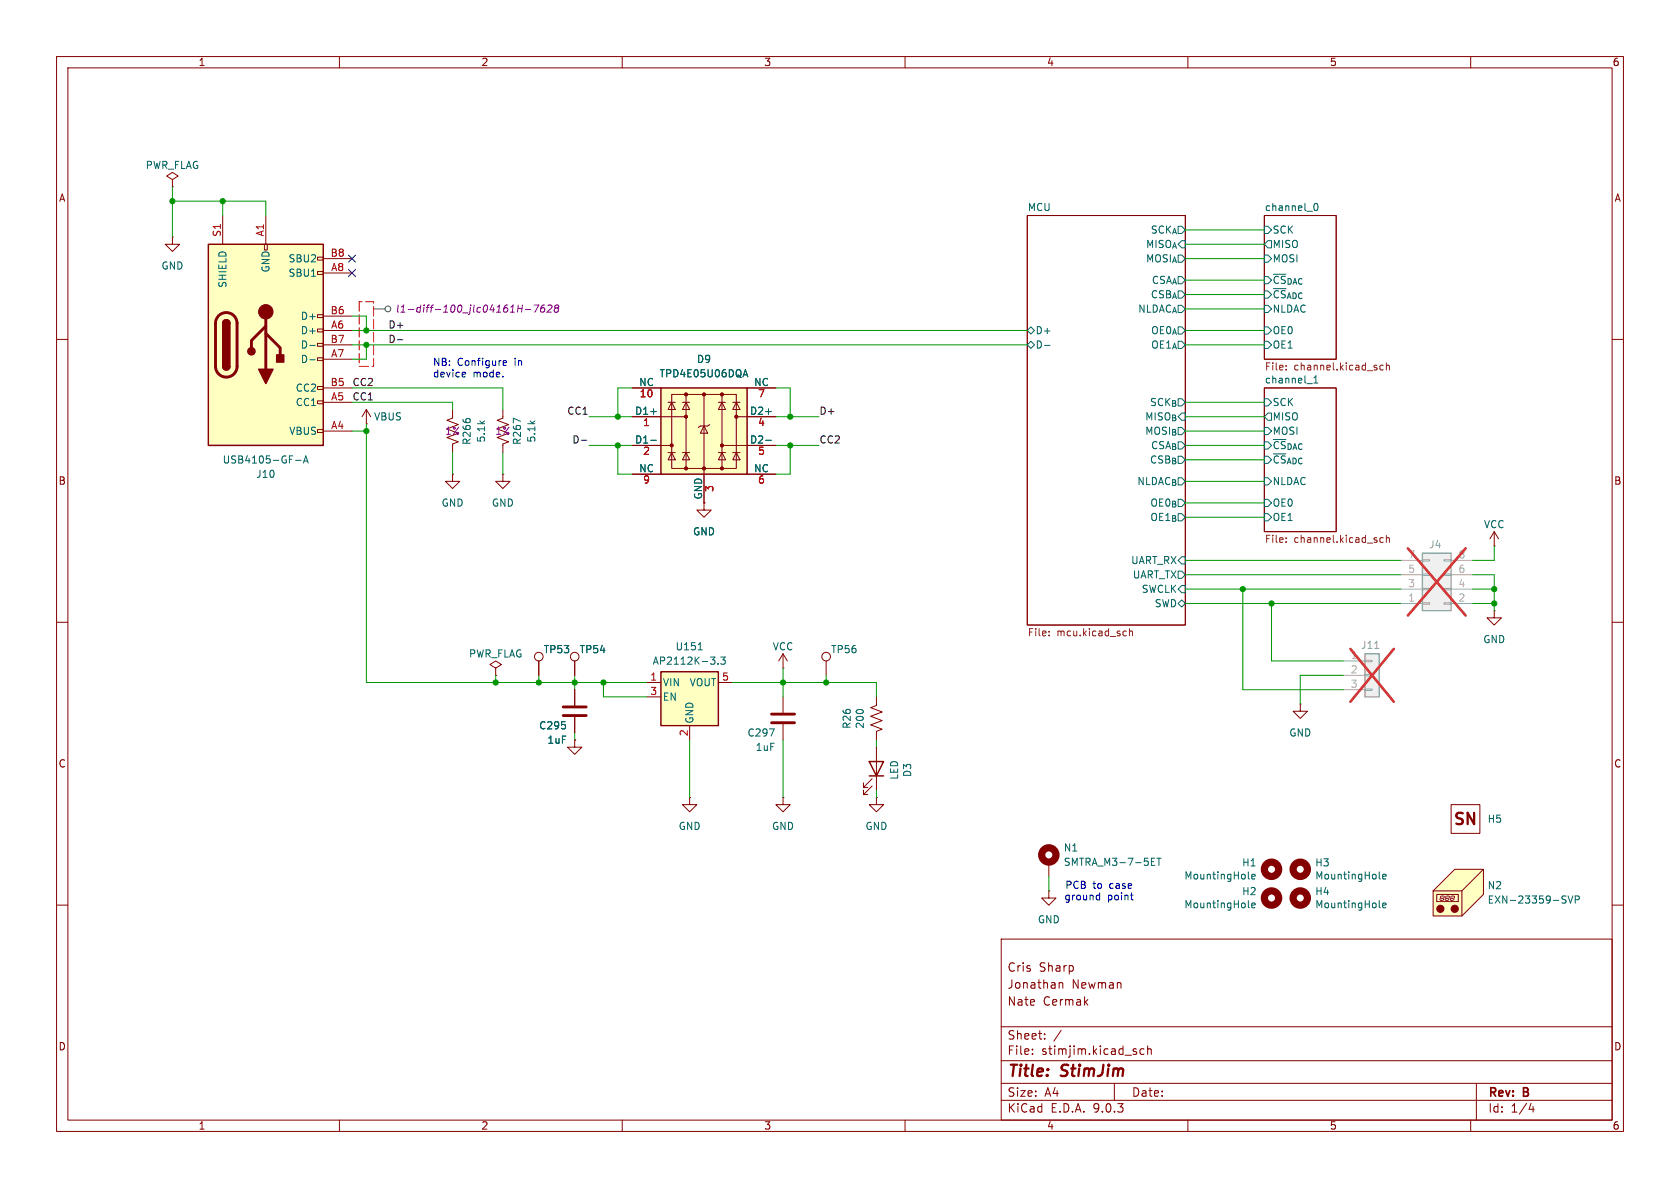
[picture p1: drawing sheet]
<svg xmlns="http://www.w3.org/2000/svg" width="297mm" height="210mm" viewBox="0 0 297 210" stroke-linecap="round" stroke-linejoin="round" font-family="sans-serif">
<g fill="none" stroke="#840000" stroke-width=".18">
<path d="M10 10h277v190h-277zM12 12h273v186h-273zM60 10v2M110 10v2M160 10v2M210 10v2M260 10v2M181.6 38.1h27.9v72.4h-27.9zM223.5 38.1h12.7v25.4h-12.7zM10 60h2M64.8 74.9h.1M64.8 72.4l-.8 1.3"/>
<path d="M64.8 72.4l.7 1.3M64.8 72.4v2.5M80 72.4v1.5l-1 .4 2 .8-1 .3M80 77l-1 .3 2 .8-1 .4v1.5M223.5 68.6h12.7v25.4h-12.7zM285 60h2M88.9 83.8v1.3h-1.3l1.3 1.3 1.3-1.3h-1.3M88.9 83.8h.1M10 110h2M87.6 118.1l1-.6-1-.7-1 .7 1 .6v1.3M87.6 119.4h.1M138.4 118.1h.1"/>
<path d="M138.4 115.6l.8 1.2M138.4 115.6l-.7 1.2M138.4 115.6v2.5M146 116.8v2.6M285 110h2M10 160h2M177 166h108v32h-108zM187.2 173.7v1M187.2 173.8l.3-.1 .3 .1 .1 .9M285 160h2M60 198v2M110 198v2"/>
<path d="M160 198v2M177 194.5h108M177 191.5h108M177 187.5h108M177 181.5h108M182.5 186.3v.1M182.5 185.5v.1M184.7 183.6v.1M184.7 182.8v.1M187.6 182.1l-1.3 2M197 191.5v3M202.2 185.5l-.4-.1-.3 .3v.4l.2 .2h.5"/>
<path d="M202.9 185.5l.2-.1 .4 .1v.9M202.9 184.9v1.5M210 198v2M260 198v2M261 191.5v6.5M270.7 195l-.4 1.1h.9M271 195.6v1"/>
<circle cx="146" cy="116.1" r=".76"/>
</g>
<g fill="none" stroke="#006464" stroke-width=".18">
<path d="M232.4 36.1l.2-.1a.68 .68 0 0 1 .4 .6 .68 .68 0 0 1-.4 .6l-.2-.1-.1-.4zM181.6 58.4l.6-.6 .7 .6-.7 .7zM223.5 57.8h.7l.6 .6-.6 .7h-.7zM223.5 40h.7l.6 .6-.6 .7h-.7zM223.5 45.1h.7l.6 .6-.6 .7h-.7zM223.5 54h.7l.6 .6-.6 .6h-.7zM223.5 51.4h.7l.6 .7-.6 .6h-.7zM223.5 48.9h.7l.6 .6-.6 .7h-.7zM224.2 42.5h.6v1.3h-.6l-.7-.6zM181.6 61l.6-.7 .7 .7-.7 .6zM184.7 61.1h.9M223.5 60.3h.7l.6 .7-.6 .6h-.7z"/>
<path d="M223.5 70.5h.7l.6 .6-.6 .7h-.7zM223.5 75.6h.7l.6 .6-.6 .6h-.7zM223.5 78.1h.7l.6 .6-.6 .7h-.7zM224.2 73h.6v1.3h-.6l-.7-.6zM231.1 67.8h.9M232.3 67.7h.7M232.5 66.6l-.2 .2M232.6 66.4v1.3M208.9 98.4h.6v1.3h-.6l-.6-.6zM223.5 88.3h.7l.6 .6-.6 .6h-.7zM223.5 90.8h.7l.6 .6-.6 .7h-.7zM223.5 84.5h.7l.6 .6-.6 .6h-.7z"/>
<path d="M223.5 80.6h.7l.6 .7-.6 .6h-.7zM208.3 106.7l.6-.7 .6 .7-.6 .6zM208.3 101h.6l.6 .6-.6 .6h-.6zM208.9 103.5h.6v1.3h-.6l-.6-.7z"/>
</g>
<g fill="none" stroke="#725600" stroke-width=".18">
<path d="M227.4 65.3v.1M227.4 64.6v.1M244.5 64.6h-.3l-.3 .2 .2 .5h.4M245.1 64.7l.2-.1h.3v.8M245.1 64.1v1.3M227.4 95.1v.1M227.4 95.8v.1M244.5 95.1l-.3-.1-.3 .3 .2 .5h.4M245.1 94.6v1.3M245.1 95.2l.2-.2 .3 .1v.8M185.5 112.3v.1M185.5 111.6v.1"/>
<path d="M199 111.6h.1M199.1 112.3l-.1 .1M199.7 111.1v1.3M199.7 111.7l.2-.1h.3v.8"/>
</g>
<path d="M116.8 118.7h10.2v9.6h-10.2z" fill="#ffffc2"/>
<path d="M116.8 118.7h10.2v9.6h-10.2z" fill="none" stroke="#840000" stroke-width=".25"/>
<g fill="none" stroke="#840000" stroke-width=".18">
<path d="M88.9 72.4v1.5l-1 .4 2 .8-1 .3M88.9 77l-1 .3 2 .8-1 .4v1.5M80 83.8v1.3h-1.3l1.3 1.3 1.3-1.3h-1.3M80 83.8h.1M95.2 116.8v2.6M114.3 120.7h2.5M114.3 123.2h2.5M121.9 128.3v2.5M127 120.7h2.5M185.4 152.4v2.5"/>
<circle cx="95.2" cy="116.1" r=".76"/>
</g>
<g fill="none" stroke="#006464" stroke-width=".18">
<path d="M92 74.5l-1.3-.6v.9M123.4 114.9h.8M125.6 116.1h.8l-.4 .5M126.3 116.8v.5M126.9 117.3v.1M127.4 116.1h.8l-.4 .5 .3 .2v.5l-.1 .1-.6-.1M203.6 152.3h.4M203.6 153h.6M203.6 151.7h.6M204.5 151.7h.7M204.9 151.7v1.3M220.7 155.2l.2 .2"/>
<path d="M221.3 155l.6-.2-.1-.2-.3-.1-.2 .2 .1 .6h.4M243.8 155.2l.2 .2M244.4 155l.6-.2v-.2l-.4-.1-.2 .2 .1 .6h.5M220.7 160.3l.2 .2M221.3 160l.6-.1-.1-.2-.3-.1-.2 .2 .1 .6h.4M243.8 160.3l.2 .2M244.4 160l.6-.1v-.2l-.4-.1-.2 .2 .1 .6h.5"/>
</g>
<g fill="none" stroke="#840000" stroke-width="1.3">
<circle cx="185.4" cy="151.1" r="1.27"/>
<circle cx="224.8" cy="153.7" r="1.27"/>
<circle cx="224.8" cy="158.7" r="1.27"/>
<circle cx="229.9" cy="153.7" r="1.27"/>
<circle cx="229.9" cy="158.7" r="1.27"/>
</g>
<path d="M36.8 43.2h20.3v35.5h-20.3z" fill="#ffffc2"/>
<g fill="none" stroke="#840000" stroke-width=".18">
<path d="M30.5 31.8l1-.7-1-.6-1 .6 1 .7v1.2M30.5 33h.1M39.4 38.1v5.1M47 38.1v5.1M30.5 41.9v1.3h-1.3l1.3 1.3 1.2-1.3h-1.2M30.5 41.9h.1M46.7 43.2h.5v1h-.5zM56.1 58.2h1v.5h-1zM56.1 55.6h1v.5h-1zM56.1 48h1v.5h-1zM56.1 45.5h1v.5h-1zM57.1 58.4h5.1"/>
<path d="M57.1 55.9h5.1M57.1 48.3h5.1M57.1 45.7h5.1M56.1 75.9h1v.6h-1zM56.1 70.9h1v.5h-1zM56.1 68.3h1v.5h-1zM56.1 63.2h1v.6h-1zM56.1 60.7h1v.5h-1zM57.1 76.2h5.1M57.1 71.1h5.1M57.1 68.6h5.1M57.1 63.5h5.1"/>
<path d="M57.1 61h5.1M101.6 116.8v2.6M101.6 130.8v1.3h-1.3l1.3 1.3 1.3-1.3h-1.3M101.6 130.8h.1M229.9 124.5v1.2h-1.3l1.3 1.3 1.2-1.3h-1.2M229.9 124.5h.1"/>
<circle cx="101.6" cy="116.1" r=".76"/>
</g>
<path d="M36.8 43.2h20.3v35.5h-20.3zM39.4 57.2a.64 .64 0 0 1 .6-.7 .64 .64 0 0 1 .6 .7M39.4 64.8a.64 .64 0 0 0 .6 .6 .64 .64 0 0 0 .6-.6" fill="none" stroke="#840000" stroke-width=".25"/>
<path d="M38.7 55.8a1.9 1.9 0 0 1 2-.4 1.9 1.9 0 0 1 1.2 1.8v7.6a1.91 1.91 0 0 1-1.9 1.9 1.91 1.91 0 0 1-1.9-1.9v-7.8l.2-.6zM47 58.9l2.5 2.6v1.2M47 57.7l-2.6 2.5v1.3M47 55.1v10.2" fill="none" stroke="#840000" stroke-width=".51"/>
<g fill="#840000" stroke="#840000" stroke-width=".25">
<path d="M39.4 57.2h1.2v7.6h-1.2z"/>
<path d="M39.4 64.8h1.2a.64 .64 0 0 1-.6 .6 .64 .64 0 0 1-.6-.6z"/>
<path d="M39.6 56.7a.64 .64 0 0 1 .6-.1 .64 .64 0 0 1 .4 .6h-1.2z"/>
<path d="M45.7 65.3h2.6l-1.3 2.5z"/>
<path d="M48.9 62.7h1.3v1.3h-1.3z"/>
<circle cx="44.4" cy="62.1" r=".63"/>
</g>
<circle cx="47" cy="55.1" r="1.27" fill="#840000" stroke="#840000" stroke-width=".18"/>
<path d="M54.8 63.6h.9M54.8 61.1h.9M52.3 81.4h.9M53.6 81.9l.5-1.3 .4 1.3M53.8 81.5h.6" fill="none" stroke="#006464" stroke-width=".18"/>
<path d="M241.3 115.6h2.5v7.6h-2.5z" fill="#f0f0f0"/>
<path d="M241.3 115.6h2.5v7.6h-2.5z" fill="none" stroke="#a1a1a1" stroke-width=".25"/>
<path d="M237.5 116.8h3.8M237.5 119.4h3.8M241.3 116.7h1.3v.3h-1.3zM241.3 119.3h1.3v.2h-1.3zM237.5 121.9h3.8M241.3 121.8h1.3v.2h-1.3z" fill="none" stroke="#a1a1a1" stroke-width=".18"/>
<path d="M243 114.6h.8" fill="none" stroke="#989898" stroke-width=".18"/>
<path d="M238.7 114.7l7.7 9.3M246.4 114.7l-7.7 9.3" fill="none" stroke="#e12e31" stroke-width=".46"/>
<path d="M257.2 153.7h5.1v4.4l-3.9 3.8h-5v-4.4z" fill="#ffffc2"/>
<g fill="none" stroke="#840000" stroke-width=".18">
<path d="M264.2 96.5h.1M264.2 94l-.8 1.3M264.2 94l.7 1.3M264.2 94v2.5M101.6 121.9v2.8M101.6 126.7v2.8M138.4 123.2v2.8M138.4 128v2.8M154.2 138.9l-1.5 1.6v-.8v.8h.7M154.2 137.7l-1.5 1.5v-.8v.8h.7M154.9 123.2v1.5l-1 .4 2.1 .8-2.1 .7 2.1 .8-2.1 .7 2.1 .8-1.1 .4v1.5M154.9 132.1v7.6"/>
<path d="M138.4 141v1.2h-1.2l1.2 1.3 1.3-1.3h-1.3M138.4 141h.1M154.9 141v1.2h-1.2l1.2 1.3 1.3-1.3h-1.3M154.9 141h.1M254 158.1h3.8v1.3h-3.8zM254.6 158.9v.2M254.7 159.2h.3M254.7 158.4v.3M254.8 158.8h.3M254.9 158.4h.3M255.2 158.9v.2M255.3 158.4v.3"/>
<path d="M255.5 158.9v.2M255.6 159.2h.3M255.6 158.4v.3M255.7 158.8h.3M255.8 158.4h.3M256.1 158.9v.2M256.2 158.4v.3M256.4 158.9v.2M256.5 159.2h.3M256.5 158.4v.3M256.6 158.8h.3M256.7 158.4h.3"/>
<path d="M257 158.9v.2M257.1 158.4v.3M257.2 153.7h5.1v4.4l-3.9 3.8h-5v-4.4zM258.4 157.5v4.4M262.3 153.7l-3.9 3.8h-5"/>
</g>
<g fill="#840000" stroke="#840000" stroke-width=".18">
<circle cx="254.6" cy="160.7" r=".63"/>
<circle cx="257.2" cy="160.7" r=".63"/>
</g>
<path d="M136 128.8h.9l-.6 1.3M276.6 159l.3 .3-.3 .3M276.7 158.4h.2M277.2 158.4l.4 1.2 .5-1.2M278.5 159h.6l.1-.2-.1-.3-.6-.1v1.2" fill="none" stroke="#006464" stroke-width=".18"/>
<path d="M153.7 134.6h2.5l-1.3 2.6zM153.7 137.2h2.5" fill="none" stroke="#840000" stroke-width=".25"/>
<path d="M99.6 125h4M99.6 126.5h4M136.4 126.2h4.1M136.4 127.8h4.1" fill="none" stroke="#840000" stroke-width=".51"/>
<path d="M251.5 97.8h5v10.2h-5z" fill="#f0f0f0"/>
<path d="M251.5 97.8h5v10.2h-5z" fill="none" stroke="#a1a1a1" stroke-width=".25"/>
<g fill="none" stroke="#a1a1a1" stroke-width=".18">
<path d="M247.6 99.1h3.9M251.5 98.9h1.2v.3h-1.2zM255.3 98.9h1.2v.3h-1.2zM256.5 99.1h3.8M247.6 106.7h3.9M247.6 104.1h3.9M247.6 101.6h3.9M251.5 106.6h1.2v.2h-1.2zM251.5 104h1.2v.3h-1.2zM251.5 101.5h1.2v.2h-1.2zM255.3 106.6h1.2v.2h-1.2zM255.3 104h1.2v.3h-1.2z"/>
<path d="M255.3 101.5h1.2v.2h-1.2zM256.5 106.7h3.8M256.5 104.1h3.8M256.5 101.6h3.8"/>
</g>
<path d="M248.9 96.9l10.2 11.9M259.1 96.9l-10.2 11.9" fill="none" stroke="#e12e31" stroke-width=".46"/>
<path d="M116.8 68.6h15.3v15.2h-15.3z" fill="#ffffc2"/>
<g fill="none" stroke="#840000" stroke-width=".18">
<path d="M111.8 73.7h9.5M111.8 78.7h6.9M111.8 68.6h5M118.1 71.1h1.3M118.7 69.7h11.5v13.1h-11.5zM118.7 71.1l.7 1.3h-1.3zM120.6 71.1h1.3M121.3 71.1l.6 1.3h-1.3zM121.3 69.7v13.1M124.5 75.3l.6 1.3h-1.3zM124.5 69.7v20.5h1.2l-1.2 1.2-1.3-1.2h1.3M125.5 75.1l-.4 .2h-1.3l-.4 .3"/>
<path d="M127 71.1h1.3M127.6 71.1l.7 1.3h-1.3zM127.6 69.7v13.1M127.6 78.7h9.6M129.5 71.1h1.3M130.2 71.1l.6 1.3h-1.3zM130.2 73.7h7M132.1 68.6h5.1M111.8 83.8h5M118.1 80h1.3M118.7 80l.7 1.3h-1.3zM120.6 80h1.3"/>
<path d="M121.3 80l.6 1.3h-1.3zM127 80h1.3M127.6 80l.7 1.3h-1.3zM129.5 80h1.3M130.2 80l.6 1.3h-1.3zM132.1 83.8h5.1M95.2 116.8v2.6M101.6 116.8v2.6M264.2 108v1.2h1.2l-1.2 1.3-1.3-1.3h1.3M264.2 108h.1M101.6 130.8h.1M101.6 121.9v2.8"/>
<path d="M101.6 126.7v2.8M121.9 141v1.2h-1.3l1.3 1.3 1.3-1.3h-1.3M121.9 141h.1M185.4 157.5v1.3h-1.3l1.3 1.2 1.3-1.2h-1.3M185.4 157.5h.1M256.5 142.2h5.1v5.1h-5.1z"/>
</g>
<path d="M116.8 68.6h15.3v15.2h-15.3z" fill="none" stroke="#840000" stroke-width=".25"/>
<g fill="#840000" stroke="#840000" stroke-width=".18">
<circle cx="118.7" cy="78.7" r=".28"/>
<circle cx="121.3" cy="69.7" r=".28"/>
<circle cx="121.3" cy="73.7" r=".28"/>
<circle cx="121.3" cy="82.8" r=".28"/>
<circle cx="124.5" cy="69.7" r=".28"/>
<circle cx="124.5" cy="82.8" r=".28"/>
<circle cx="127.6" cy="69.7" r=".28"/>
<circle cx="127.6" cy="78.7" r=".28"/>
<circle cx="127.6" cy="82.8" r=".28"/>
<circle cx="130.2" cy="73.7" r=".28"/>
</g>
<path d="M115.1 72.8h.9M115.1 77.8h.9M131.5 66.3h.6M131.8 65.3l.4 1.3M135.4 72.8h.9M135.4 77.8h.9" fill="none" stroke="#006464" stroke-width=".18"/>
<g fill="none" stroke="#484848" stroke-width=".18">
<path d="M66 54.6h2.1"/>
<circle cx="68.6" cy="54.6" r=".51"/>
</g>
<path d="M91.6 54.5h.7M92.4 53.9l-.2 1.3M92.9 54.7h.9M94.4 53.9h.9l-.7 1.3M96.3 53.9l-.4 .1a.88 .88 0 0 0-.1 1.2l.4-.1 .1-.5-.2-.2h-.2l-.3 .2M96.9 54l.5-.1 .1 .1 .1 .3-.9 .9h.8M98.3 54.5l-.2-.3 .1-.2 .4-.1 .2 .3-.3 .3M98.3 54.5l-.3 .2 .1 .4a.42 .42 0 0 0 .5 0 .42 .42 0 0 0 0-.6h-.1M98.3 54.5h.2" fill="none" stroke="#840084" stroke-width=".18"/>
<path d="M63.5 53.3v11.5h2.5v-11.5h-2.5" fill="none" stroke="#f00" stroke-width=".18" stroke-dasharray="1.7 .6"/>
<path d="M70.3 60.1h.9M102.8 77.8h.9" fill="none" stroke="#0f0f0f" stroke-width=".18"/>
<g fill="none" stroke="#009600" stroke-width=".18">
<path d="M30.5 35.6h16.5v2.5M30.5 33v8.9M39.4 35.6v2.5M62.2 55.9h2.6v2.5M62.2 58.4h119.4M209.5 58.4h14M209.5 54.6h14M209.5 40.6h14M209.5 45.7h14M209.5 49.5h14M209.5 52.1h14M209.5 43.2h14"/>
<path d="M62.2 71.1h17.8v1.3M62.2 76.2h2.6M62.2 68.6h26.7v3.8M62.2 61h119.4M64.8 61v2.5h-2.6M64.8 74.9v45.8h49.5M104.1 73.7h7.7M104.1 78.7h7.7M109.2 78.7v5.1h2.6M111.8 68.6h-2.6v5.1M137.2 68.6h2.5v5.1M137.2 73.7h7.6"/>
<path d="M137.2 78.7h7.6M139.7 78.7v5.1h-2.5M209.5 71.1h14M209.5 76.2h14M209.5 61h14M209.5 73.7h14M209.5 78.7h14M80 80v3.8M88.9 80v3.8M209.5 99.1h38.1M209.5 91.4h14M209.5 88.9h14"/>
<path d="M209.5 81.3h14M209.5 85.1h14M264.2 96.5v2.6h-3.9M87.6 119.4v1.3M95.2 119.4v1.3M101.6 119.4v2.5M138.4 118.1v5.1M146 119.4v1.3M209.5 101.6h38.1M209.5 104.1h38.1M209.5 106.7h38.1M219.7 104.1v17.8h17.8"/>
<path d="M224.8 106.7v10.1h12.7M237.5 119.4h-7.6v5.1M260.3 101.6h3.9v6.4M260.3 104.1h3.9M260.3 106.7h3.9M101.6 129.5v1.3M106.7 120.7v2.5h7.6M121.9 130.8v10.2M129.5 120.7h25.4v2.5M138.4 130.8v10.2M154.9 130.8v1.3M154.9 139.7v1.3"/>
<path d="M185.4 154.9v2.6"/>
</g>
<path d="M61.6 47.7l1.2 1.2M61.6 45.1l1.2 1.2M62.8 47.7l-1.2 1.2M62.8 45.1l-1.2 1.2" fill="none" stroke="#000084" stroke-width=".18"/>
<path d="M81.9 65.8l.3 .1 .1 .2-.6 .1M82.2 66.6h-.3M89 64.5h.5M89 63.8h.4l.2 .3-.6 .1M194 158.2l.4 .1M194.4 157.8v1.3M194.4 159l-.4 .1M199.8 158.2h.5M200.1 159l.2 .1" fill="none" stroke="#0000c2" stroke-width=".18"/>
<g fill="#009600" stroke="#009600" stroke-width=".18">
<circle cx="146" cy="120.7" r=".46"/>
<circle cx="139.7" cy="78.7" r=".46"/>
<circle cx="139.7" cy="73.7" r=".46"/>
<circle cx="219.7" cy="104.1" r=".46"/>
<circle cx="64.8" cy="76.2" r=".46"/>
<circle cx="30.5" cy="35.6" r=".46"/>
<circle cx="39.4" cy="35.6" r=".46"/>
<circle cx="64.8" cy="58.4" r=".46"/>
<circle cx="64.8" cy="61" r=".46"/>
<circle cx="106.7" cy="120.7" r=".46"/>
<circle cx="101.6" cy="120.7" r=".46"/>
<circle cx="138.4" cy="120.7" r=".46"/>
<circle cx="95.2" cy="120.7" r=".46"/>
<circle cx="87.6" cy="120.7" r=".46"/>
<circle cx="224.8" cy="106.7" r=".46"/>
<circle cx="264.2" cy="104.1" r=".46"/>
<circle cx="264.2" cy="106.7" r=".46"/>
<circle cx="109.2" cy="78.7" r=".46"/>
<circle cx="109.2" cy="73.7" r=".46"/>
</g>
<g font-size="2.8" fill="#840000">
<text x="256.7" y="146.4">SN</text>
<text x="178" y="190.9">Title:</text>
<text x="187.7" y="190.9">StimJim</text>
</g>
<g font-size="2.1" fill="#840000">
<text x="178" y="172">Cris</text>
<text x="183.7" y="172">Sharp</text>
<text x="178" y="178">Nate</text>
<text x="178" y="175">Jonathan</text>
<text x="184.4" y="178">Cermak</text>
<text x="189.4" y="175">Newman</text>
<text x="178" y="184">Sheet:</text>
<text x="178" y="186.7">File:</text>
<text x="184.1" y="186.7">stimjim.kicad_sch</text>
<text x="178" y="196.9">KiCad</text>
<text x="178" y="194.1">Size:</text>
<text x="184.7" y="194.1">A4</text>
<text x="185.7" y="196.9">E.D.A.</text>
<text x="193.3" y="196.9">9.0.3</text>
<text x="200" y="194.1">Date:</text>
<text x="263" y="194.3">Rev:</text>
<text x="263" y="196.9">Id:</text>
<text x="267.1" y="196.9">1/4</text>
<text x="269.4" y="194.3">B</text>
</g>
<g font-size="1.8" fill="#840000">
<text x="35" y="11.9">1</text>
<text x="85" y="11.9">2</text>
<text x="135" y="11.9">3</text>
<text x="185" y="11.9">4</text>
<text x="235" y="11.9">5</text>
<text x="285" y="11.9">6</text>
<text x="10.3" y="35.9">A</text>
<text x="285.3" y="35.9">A</text>
<text x="10.3" y="85.9">B</text>
<text x="285.3" y="85.9">B</text>
<text x="10.3" y="135.9">C</text>
<text x="285.3" y="135.9">C</text>
<text x="10.3" y="185.9">D</text>
<text x="285.3" y="185.9">D</text>
<text x="35" y="199.9">1</text>
<text x="85" y="199.9">2</text>
<text x="135" y="199.9">3</text>
<text x="185" y="199.9">4</text>
<text x="235" y="199.9">5</text>
<text x="285" y="199.9">6</text>
</g>
<g font-size="1.8" fill="#006464">
<text x="25.7" y="30.1">PWR_FLAG</text>
<text x="181.6" y="37.4">MCU</text>
<text x="203.3" y="41.5">SCK_{A}</text>
<text x="223.5" y="37.4">channel_0</text>
<text x="224.9" y="41.5">SCK</text>
<text x="28.4" y="47.9">GND</text>
<text x="50.9" y="46.6">SBU2</text>
<text x="202.5" y="44">MISO_{A}</text>
<text x="202.5" y="46.6">MOSI_{A}</text>
<text x="224.9" y="46.6">MOSI</text>
<text x="224.9" y="44">MISO</text>
<text x="40.2" y="51" transform="rotate(-90 40.2 51)">SHIELD</text>
<text x="47.9" y="48.3" transform="rotate(-90 47.9 48.3)">GND</text>
<text x="50.9" y="49.1">SBU1</text>
<text x="203.3" y="52.9">CSB_{A}</text>
<text x="203.5" y="50.4">CSA_{A}</text>
<text x="224.9" y="52.9">~{CS}_{ADC}</text>
<text x="224.9" y="50.4">~{CS}_{DAC}</text>
<text x="53.1" y="59.3">D+</text>
<text x="53.1" y="56.7">D+</text>
<text x="183" y="59.3">D+</text>
<text x="201.1" y="55.5">NLDAC_{A}</text>
<text x="203.4" y="59.3">OE0_{A}</text>
<text x="224.9" y="59.3">OE0</text>
<text x="224.9" y="55.5">NLDAC</text>
<text x="53.1" y="64.4">D-</text>
<text x="53.1" y="61.8">D-</text>
<text x="123.1" y="64.4">D9</text>
<text x="183" y="61.8">D-</text>
<text x="203.4" y="61.8">OE1_{A}</text>
<text x="224.9" y="61.8">OE1</text>
<text x="228.7" y="65.8">channel.kicad_sch</text>
<text x="52.2" y="72">CC1</text>
<text x="52.2" y="69.4">CC2</text>
<text x="112.9" y="68.3">NC</text>
<text x="116.5" y="66.9">TPD4E05U06DQA</text>
<text x="133.2" y="68.3">NC</text>
<text x="203.2" y="72">SCK_{B}</text>
<text x="223.5" y="67.9">channel_1</text>
<text x="224.9" y="72">SCK</text>
<text x="51" y="77.1">VBUS</text>
<text x="66" y="74.5">VBUS</text>
<text x="112.2" y="73.4">D1+</text>
<text x="132.5" y="73.4">D2+</text>
<text x="202.3" y="74.5">MISO_{B}</text>
<text x="202.3" y="77.1">MOSI_{B}</text>
<text x="224.9" y="77.1">MOSI</text>
<text x="224.9" y="74.5">MISO</text>
<text x="39.3" y="82.1">USB4105-GF-A</text>
<text x="83.4" y="78.8" transform="rotate(-90 83.4 78.8)">R266</text>
<text x="86" y="78.3" transform="rotate(-90 86 78.3)">5.1k</text>
<text x="92.3" y="78.8" transform="rotate(-90 92.3 78.8)">R267</text>
<text x="94.8" y="78.3" transform="rotate(-90 94.8 78.3)">5.1k</text>
<text x="112.2" y="78.5">D1-</text>
<text x="112.9" y="83.6">NC</text>
<text x="132.5" y="78.5">D2-</text>
<text x="133.2" y="83.6">NC</text>
<text x="203.2" y="82.1">CSB_{B}</text>
<text x="203.3" y="79.6">CSA_{B}</text>
<text x="224.9" y="82.1">~{CS}_{ADC}</text>
<text x="224.9" y="79.6">~{CS}_{DAC}</text>
<text x="45.2" y="84.7">J10</text>
<text x="78" y="89.8">GND</text>
<text x="86.9" y="89.8">GND</text>
<text x="124.2" y="88.4" transform="rotate(-90 124.2 88.4)">GND</text>
<text x="200.9" y="86">NLDAC_{B}</text>
<text x="203.2" y="89.8">OE0_{B}</text>
<text x="224.9" y="89.8">OE0</text>
<text x="224.9" y="86">NLDAC</text>
<text x="122.4" y="94.8">GND</text>
<text x="203.2" y="92.3">OE1_{B}</text>
<text x="224.9" y="92.3">OE1</text>
<text x="262.2" y="93.6">VCC</text>
<text x="199.9" y="99.9">UART_RX</text>
<text x="200.2" y="102.5">UART_TX</text>
<text x="201.7" y="105">SWCLK</text>
<text x="204" y="107.5">SWD</text>
<text x="262.1" y="113.9">GND</text>
<text x="82.8" y="116.4">PWR_FLAG</text>
<text x="96" y="115.7">TP53</text>
<text x="102.4" y="115.7">TP54</text>
<text x="115.3" y="117.7">AP2112K-3.3</text>
<text x="119.3" y="115.2">U151</text>
<text x="136.5" y="115.2">VCC</text>
<text x="146.8" y="115.7">TP56</text>
<text x="117.1" y="121.5">VIN</text>
<text x="117.1" y="124.1">EN</text>
<text x="121.8" y="121.5">VOUT</text>
<text x="95.2" y="129.1">C295</text>
<text x="96.7" y="131.7">1uF</text>
<text x="122.8" y="128" transform="rotate(-90 122.8 128)">GND</text>
<text x="132" y="130.4">C297</text>
<text x="150.6" y="128.9" transform="rotate(-90 150.6 128.9)">R26</text>
<text x="152.9" y="128.9" transform="rotate(-90 152.9 128.9)">200</text>
<text x="227.8" y="130.4">GND</text>
<text x="133.5" y="132.9">1uF</text>
<text x="159" y="137.9" transform="rotate(-90 159 137.9)">LED</text>
<text x="161.3" y="137.5" transform="rotate(-90 161.3 137.5)">D3</text>
<text x="119.9" y="146.9">GND</text>
<text x="136.4" y="146.9">GND</text>
<text x="152.9" y="146.9">GND</text>
<text x="262.9" y="145.6">H5</text>
<text x="188" y="150.7">N1</text>
<text x="188" y="153.3">SMTRA_M3-7-5ET</text>
<text x="209.3" y="155.7">MountingHole</text>
<text x="219.5" y="153.4">H1</text>
<text x="232.4" y="153.4">H3</text>
<text x="232.4" y="155.7">MountingHole</text>
<text x="209.3" y="160.8">MountingHole</text>
<text x="219.5" y="158.4">H2</text>
<text x="232.4" y="158.4">H4</text>
<text x="232.4" y="160.8">MountingHole</text>
<text x="262.9" y="157.4">N2</text>
<text x="262.9" y="159.9">EXN-23359-SVP</text>
<text x="183.4" y="163.4">GND</text>
</g>
<g font-size="1.8" fill="#a90000">
<text x="39.1" y="42" transform="rotate(-90 39.1 42)">S1</text>
<text x="46.7" y="41.9" transform="rotate(-90 46.7 41.9)">A1</text>
<text x="58.3" y="45.5">B8</text>
<text x="58.4" y="48">A8</text>
<text x="58.3" y="55.6">B6</text>
<text x="58.4" y="58.2">A6</text>
<text x="58.3" y="60.7">B7</text>
<text x="58.4" y="63.2">A7</text>
<text x="58.3" y="68.3">B5</text>
<text x="58.4" y="70.9">A5</text>
<text x="113" y="70.6">10</text>
<text x="133.9" y="70.6">7</text>
<text x="58.4" y="75.9">A4</text>
<text x="113.6" y="75.6">1</text>
<text x="133.9" y="75.6">4</text>
<text x="113.6" y="80.7">2</text>
<text x="133.9" y="80.7">5</text>
<text x="113.6" y="85.8">9</text>
<text x="126.4" y="87.1" transform="rotate(-90 126.4 87.1)">3</text>
<text x="133.9" y="85.8">6</text>
<text x="114.9" y="120.4">1</text>
<text x="114.9" y="122.9">3</text>
<text x="127.6" y="120.4">5</text>
<text x="121.7" y="130.2" transform="rotate(-90 121.7 130.2)">2</text>
</g>
<g font-size="1.8" fill="#0f0f0f">
<text x="68.6" y="58.2">D+</text>
<text x="68.6" y="60.7">D-</text>
<text x="62.2" y="70.9">CC1</text>
<text x="62.2" y="68.3">CC2</text>
<text x="100.2" y="73.4">CC1</text>
<text x="144.8" y="73.4">D+</text>
<text x="101.1" y="78.5">D-</text>
<text x="144.8" y="78.5">CC2</text>
</g>
<g font-size="1.8" fill="#840084">
<text x="69.8" y="55.5">l1-diff-100_jlc04161H-7628</text>
<text x="78.6" y="77.1">1%</text>
<text x="87.5" y="77.1">1%</text>
</g>
<g font-size="1.8" fill="#0000c2">
<text x="76.5" y="64.8">NB:</text>
<text x="80.8" y="64.8">Configure</text>
<text x="91.1" y="64.8">in</text>
<text x="76.5" y="66.8">device</text>
<text x="83.6" y="66.8">mode.</text>
<text x="188.1" y="159.4">ground</text>
<text x="188.2" y="157.3">PCB</text>
<text x="193.2" y="157.3">to</text>
<text x="195.8" y="159.4">point</text>
<text x="196.2" y="157.3">case</text>
</g>
<g font-size="1.8" fill="#725600">
<text x="223.5" y="65.8">File:</text>
<text x="223.5" y="96.3">File:</text>
<text x="228.7" y="96.3">channel.kicad_sch</text>
<text x="181.6" y="112.8">File:</text>
<text x="186.8" y="112.8">mcu.kicad_sch</text>
</g>
<g font-size="1.8" fill="#aaa">
<text x="248.8" y="101.3">5</text>
<text x="248.8" y="98.8">7</text>
<text x="257.7" y="101.3">6</text>
<text x="257.7" y="98.8">8</text>
<text x="248.8" y="106.4">1</text>
<text x="248.8" y="103.9">3</text>
<text x="257.7" y="106.4">2</text>
<text x="257.7" y="103.9">4</text>
<text x="238.7" y="116.6">1</text>
<text x="238.7" y="119.1">2</text>
<text x="238.7" y="121.7">3</text>
</g>
<g font-size="1.8" fill="#989898">
<text x="252.6" y="97.1">J4</text>
<text x="240.5" y="114.9">J11</text>
</g>
</svg>
